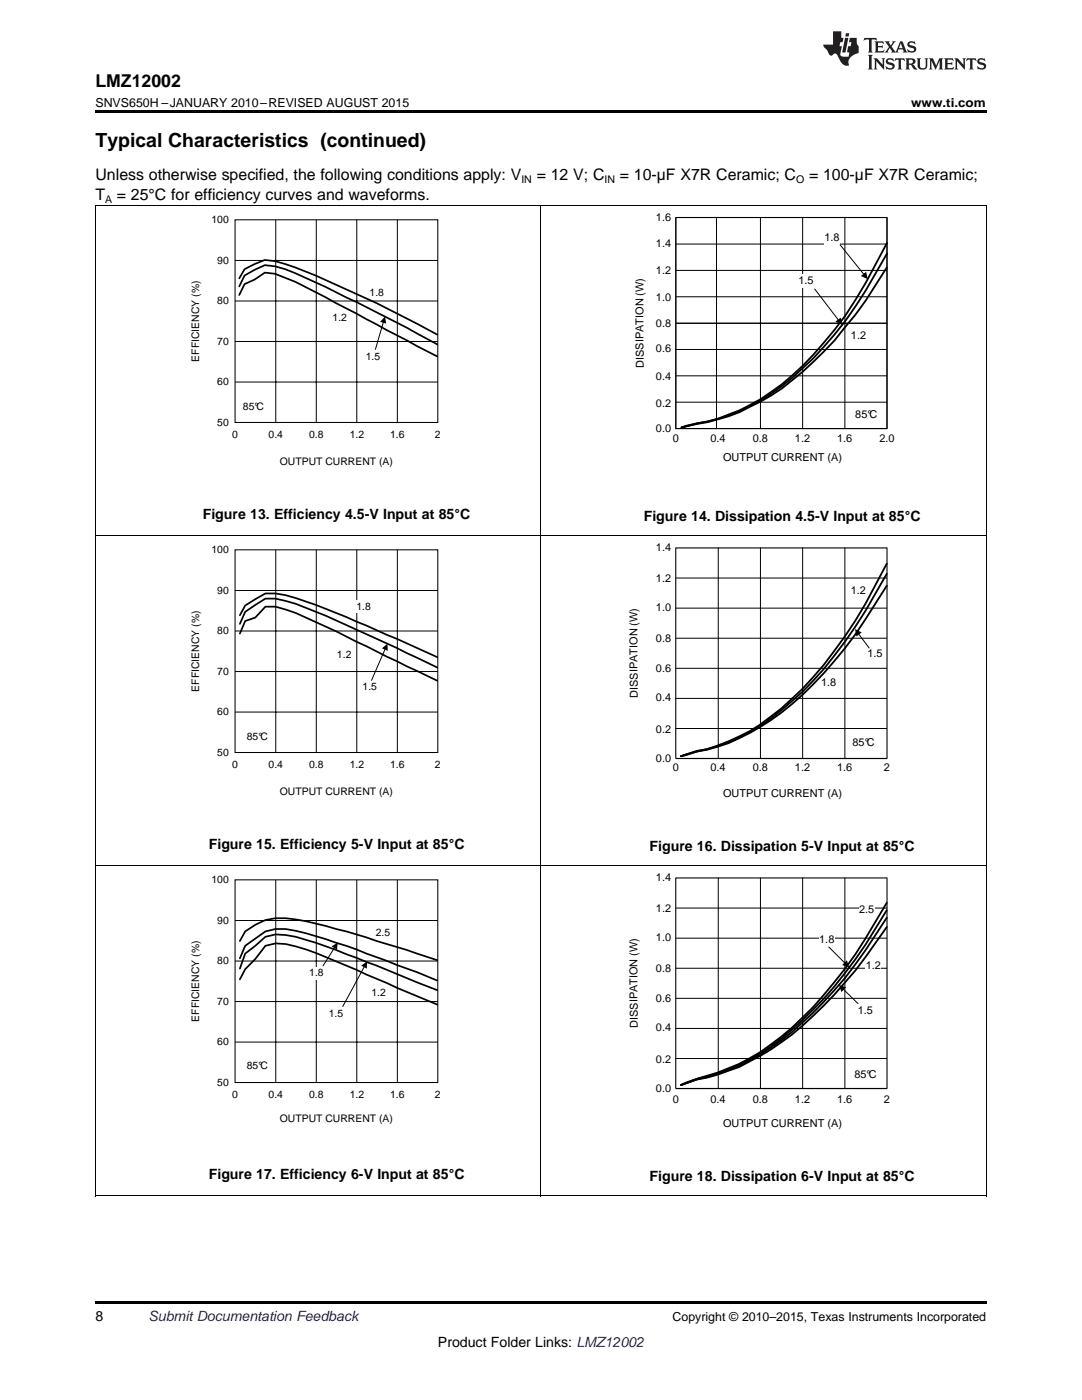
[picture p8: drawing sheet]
<svg xmlns="http://www.w3.org/2000/svg" width="216mm" height="279mm" viewBox="0 0 216 279" stroke-linecap="round" stroke-linejoin="round" font-family="sans-serif">
<path d="M19 238.7h.2zM196.7 238.7h.1zM19 259.7h177.8v.5h-177.8z" fill="#000"/>
<g fill="none" stroke="#000" stroke-width=".2">
<path d="M19.1 172.9v65.8M107.9 172.9v65.8M143.3 175.1v42.2M151.7 175.1v42.2M160.2 175.1v42.2M168.6 175.1v42.2M196.8 172.9v65.8M134.9 199.2h42.1M134.9 193.2h42.1M134.9 187.2h42.1M134.9 181.2h42.1M134.9 217.3h42.1"/>
<path d="M134.9 211.3h42.1M134.9 205.2h42.1M19 238.7h177.8"/>
</g>
<path d="M134.8 175.2v42.1M134.9 175.2h42.1M177 175.1v42.2l-42.1-.1" fill="none" stroke="#000" stroke-width=".22"/>
<g fill="#fff">
<path d="M172.8 191.5h3v2.6h-3z" fill-rule="evenodd"/>
<path d="M163.5 186.3h3v2.6h-3z" fill-rule="evenodd"/>
</g>
<path d="M168.2 197.4l3 2.9" fill="none" stroke="#000" stroke-width=".2"/>
<path d="M167.4 196.6l1.4 .4-.9 1z" fill="#000"/>
<g fill="#fff">
<path d="M170.5 213.3h4.9v2.6h-4.9z" fill-rule="evenodd"/>
<path d="M171.4 180.3h3.1v2.6h-3.1z" fill-rule="evenodd"/>
</g>
<path d="M176.9 185a92.4 92.4 0 0 1-18.9 21.5 56.6 56.6 0 0 1-10.5 6.4 40.7 40.7 0 0 1-8.4 2.5l-3.2 1.1M176.9 183.1a86.6 86.6 0 0 1-21 24.5 40.9 40.9 0 0 1-16.8 7.8l-3.2 1.1M176.9 181.7a86.5 86.5 0 0 1-21 25.5 41.5 41.5 0 0 1-16.8 8.1l-3.2 1.2M176.9 180.2a94.9 94.9 0 0 1-18.9 24.9 43.1 43.1 0 0 1-18.9 10.2l-3.2 1.2" fill="none" stroke="#000" stroke-width=".36"/>
<path d="M171.2 200.4h3v2.6h-3z" fill-rule="evenodd" fill="#fff"/>
<path d="M55 175.6v40.4M63.1 175.6v40.4M71.2 175.6v40.4M79.3 175.6v40.4M46.9 183.7h40.5M46.9 191.8h40.5M46.9 199.9h40.5M165.4 189l3.2 3.2M46.9 208h40.5" fill="none" stroke="#000" stroke-width=".2"/>
<path d="M169 191.7l.5 1.4-1.5-.5z" fill="#000"/>
<path d="M47.9 195.5l1-2.1 2-2 2.1-2.6 2-.5a27 27 0 0 1 10.1 2.7l22.2 9.5M47.9 193.3l1-3 4.1-3.3 2-.5a24.2 24.2 0 0 1 8 1.7l12.2 4.5 12.1 4.9M47.9 191.3l1-2.5 4.1-2.9 2-.5a23.9 23.9 0 0 1 8 1.4l8.1 2.7 12.1 4.5 4.1 1.7M47.9 187.8l1-1.9 2-1.3a11.1 11.1 0 0 1 8.1-1.1 168.3 168.3 0 0 1 18.2 4.9l10.1 3.2" fill="none" stroke="#000" stroke-width=".35"/>
<path d="M46.9 175.6h40.5v40.4h-40.5z" fill="none" stroke="#000" stroke-width=".21"/>
<g fill="#fff">
<path d="M65.6 201.1h2.9v2.5h-2.9z" fill-rule="evenodd"/>
<path d="M74.1 196.9h2.9v2.5h-2.9z" fill-rule="evenodd"/>
<path d="M61.7 193h2.9v2.4h-2.9z" fill-rule="evenodd"/>
</g>
<path d="M66.8 189.1l-2.3 3.7M72.7 192.9l-4.3 8" fill="none" stroke="#000" stroke-width=".2"/>
<path d="M66.2 188.9l1.2-.8-.2 1.4zM72.1 192.7l1.1-.8v1.4z" fill="#000"/>
<g fill="#fff">
<path d="M75 184.9h2.9v2.5h-2.9z" fill-rule="evenodd"/>
<path d="M49.3 211.4h4.6v2.5h-4.6z" fill-rule="evenodd"/>
</g>
<path d="M19.1 107v65.9M107.9 107v65.9M196.8 107v65.9M19 172.8h177.8" fill="none" stroke="#000" stroke-width=".2"/>
<path d="M163.8 135h3.1v2.6h-3.1z" fill-rule="evenodd" fill="#fff"/>
<path d="M176.9 116.9a98 98 0 0 1-12.6 17.5 52.7 52.7 0 0 1-18.9 13.9l-4.3 1.3-2 .4-3.2 .9M176.9 114.5a96.7 96.7 0 0 1-16.8 23.6 51.4 51.4 0 0 1-12.7 9.1 36.4 36.4 0 0 1-8.3 2.8l-3.2 .9M176.9 112.5a96.2 96.2 0 0 1-16.8 25 54 54 0 0 1-10.5 8.4 48.2 48.2 0 0 1-8.5 3.6l-2 .4-3.2 1" fill="none" stroke="#000" stroke-width=".36"/>
<path d="M134.8 109.3v42.1M134.9 109.4h42.1M177 109.3v42.1M134.9 151.4h42.1" fill="none" stroke="#000" stroke-width=".22"/>
<path d="M134.9 115.4h42.1M143.3 109.3v42.1M151.7 109.3v42.1M160.2 109.3v42.1M168.6 109.3v42.1M134.9 139.4h42.1M134.9 133.4h42.1M134.9 127.4h42.1M134.9 121.4h42.1M134.9 151.4h42.1M134.9 145.4h42.1" fill="none" stroke="#000" stroke-width=".2"/>
<g fill="#fff">
<path d="M173.1 129.1h3v2.7h-3z" fill-rule="evenodd"/>
<path d="M169.8 116.6h3v2.6h-3z" fill-rule="evenodd"/>
</g>
<path d="M171.3 126.5l2.1 2.8" fill="none" stroke="#000" stroke-width=".2"/>
<path d="M170.6 125.6l1.3 .6-1 .8z" fill="#000"/>
<path d="M170.1 146.9h4.9v2.6h-4.9z" fill-rule="evenodd" fill="#fff"/>
<path d="M46.9 109.7h40.5v40.5h-40.5z" fill="none" stroke="#000" stroke-width=".21"/>
<path d="M46.9 117.8h40.5M55 109.7v40.5M63.1 109.7v40.5M71.2 109.7v40.5M79.3 109.7v40.5M46.9 125.9h40.5M46.9 134h40.5M46.9 142.1h40.5" fill="none" stroke="#000" stroke-width=".2"/>
<g fill="#fff">
<path d="M72.4 135.9h2.8v2.5h-2.8z" fill-rule="evenodd"/>
<path d="M67.2 129.5h2.9v2.5h-2.9z" fill-rule="evenodd"/>
<path d="M71.1 119.9h2.9v2.5h-2.9z" fill-rule="evenodd"/>
</g>
<path d="M76.9 129.5l-2.8 6.3" fill="none" stroke="#000" stroke-width=".2"/>
<path d="M76.2 129.4l1.1-.9 .1 1.4z" fill="#000"/>
<path d="M47.9 126.5l1-2.6 2-.6 2.1-2.2h2a35.2 35.2 0 0 1 8 3.1l4.1 1.8 10.1 5 10.1 4.9M47.9 124.5l1-2.4 4.1-2.6h2a33.4 33.4 0 0 1 8 2.6l16.2 7.2 8.1 3.9M47.9 122.8l1-2 4.1-2.4a19 19 0 0 1 8 1.6 372.7 372.7 0 0 1 22.2 9.3l4.1 1.9" fill="none" stroke="#000" stroke-width=".35"/>
<path d="M49.3 145.8h4.6v2.5h-4.6z" fill-rule="evenodd" fill="#fff"/>
<g fill="none" stroke="#000" stroke-width=".2">
<path d="M19.1 41.1v65.9M107.9 41.1v65.9M134.9 59.2h42.1M134.9 54h42.1M134.9 48.7h42.1M143 43.5v42.1M151.7 43.4v42.1M160.2 43.4v42.1M168.6 43.4v42.1M177 43.4v42.1h-42.1l-.1-42.1M196.8 41.1v65.9M134.9 75h42.1"/>
<path d="M134.9 69.7h42.1M134.9 64.5h42.1M134.9 64.5h42.2M134.9 80.3h42.1M19 106.9h177.8"/>
</g>
<path d="M134.9 43.4h42.1v42.1h-42.1z" fill="none" stroke="#000" stroke-width=".22"/>
<path d="M177 53.3l-4.2 6.6-2.1 2.9-2.1 2.6a58.1 58.1 0 0 1-16.8 14.7l-2.1 1.1a30.6 30.6 0 0 1-10.5 3.4l-3.2 .7M177 50.6a89.5 89.5 0 0 1-12.7 18.7 51.8 51.8 0 0 1-14.6 11.8 39.5 39.5 0 0 1-10.5 3.4l-3.2 .8M177 48.5a89.9 89.9 0 0 1-12.7 19.9 46.3 46.3 0 0 1-20.9 15.1l-2.2 .6-4.2 .8-1 .4" fill="none" stroke="#000" stroke-width=".36"/>
<g fill="#fff">
<path d="M159.3 54.7h3v2.6h-3z" fill-rule="evenodd"/>
<path d="M169.8 65.7h3v2.7h-3z" fill-rule="evenodd"/>
<path d="M164.5 46.1h3v2.6h-3z" fill-rule="evenodd"/>
</g>
<path d="M162.6 57.7l4.7 6.2M167.6 48.9l4.8 5.9" fill="none" stroke="#000" stroke-width=".2"/>
<path d="M171.8 55.1l1-.9 .3 1.5zM166.7 64.2l1.1-.8 .2 1.4z" fill="#000"/>
<g fill="#fff">
<path d="M170.7 81.4h4.8v2.6h-4.8z" fill-rule="evenodd"/>
<path d="M73.8 57.2h2.8v2.5h-2.8z" fill-rule="evenodd"/>
</g>
<path d="M47.7 58.9l1.1-2.2 2-.9 2-1.4 2.1 .2a107.9 107.9 0 0 1 14.1 6.9l18.3 9.6M47.7 57.2l1.1-2.2 2-1.2 2-.9a20.7 20.7 0 0 1 8.1 2.5l4.1 1.9 4 2a349.1 349.1 0 0 1 18.3 9.4M47.7 55.6l1.1-1.9 2-1 2-.8a26.9 26.9 0 0 1 8.1 2.3l4.1 1.7a232.4 232.4 0 0 1 22.3 10.9" fill="none" stroke="#000" stroke-width=".35"/>
<path d="M46.9 43.9h40.5v40.4h-40.5z" fill="none" stroke="#000" stroke-width=".21"/>
<path d="M46.9 52h40.5M55 43.9v40.4M63.1 43.9v40.4M71.2 43.9v40.4M79.3 43.9v40.4M46.9 76.2h40.5M46.9 60.1h40.5M46.9 68.2h40.5" fill="none" stroke="#000" stroke-width=".2"/>
<g fill="#fff">
<path d="M73 69.9h2.9v2.5h-2.9z" fill-rule="evenodd"/>
<path d="M66.4 62.3h2.9v2.5h-2.9z" fill-rule="evenodd"/>
</g>
<path d="M76.5 64.2l-1.6 5.5" fill="none" stroke="#000" stroke-width=".2"/>
<path d="M76.8 63.2l.3 1.4-1.3-.4z" fill="#000"/>
<path d="M48.5 80h4.6v2.4h-4.6z" fill-rule="evenodd" fill="#fff"/>
<path d="M19 41.1h177.8" fill="none" stroke="#000" stroke-width=".2"/>
<path d="M19 22h177.8v.5h-177.8z" fill="#000"/>
<g fill="#231f20">
<path d="M172.5 7.6l-.1 .5 .4-.2h.6v.1v2.1l-.2 .4h.9l-.2-.4v-2.1l.1-.1h.5l.5 .2-.2-.5zM174.5 8.3l.2 .3v1.5l-.2 .4h1.8l.2-.6a1.04 1.04 0 0 1-1.3 .2v-.7h.6l.3 .2v-.6l-.3 .2h-.6v-.6l.8-.1 .4 .3-.2-.5zM176.5 8.3l.9 1.1-.9 1.1h.8l-.2-.2 .4-.7 .5 .7-.2 .2h1.5l-.2-.2 .2-.4h.9l.1 .4-.2 .2h1l-.3-.3-.7-1.9h-.5l-.9 2-.8-1 .9-1h-.8l.1 .3-.4 .5-.3-.6 .1-.2zM179.7 8.6l.4 1h-.7zM181.3 8.4a.63 .63 0 0 0-.2 .7 .63 .63 0 0 0 .6 .4l.6 .2 .1 .2a.75 .75 0 0 1-.7 .4 .75 .75 0 0 1-.6-.5l.1 .7 .1-.1a1.11 1.11 0 0 0 1.5-.6 1.13 1.13 0 0 0-1.2-.8l-.1-.4a1.04 1.04 0 0 1 1.2 .2l-.2-.5-.2 .1-.4-.2zM173.2 10.9l.2 .4v2.2l-.2 .4h1l-.3-.4v-2.2l.3-.4zM174.3 11.6l.3 .4v1.5l-.3 .4h.8l-.2-.4v-1.3l1.5 1.7v-1.9l.2-.4h-.7l.2 .4v.9l-1.1-1.3zM177 11.8a.62 .62 0 0 0-.2 .7 .62 .62 0 0 0 .6 .4l.6 .1 .1 .3a.76 .76 0 0 1-.7 .3 .76 .76 0 0 1-.7-.4l.2 .7 .1-.1a1.11 1.11 0 0 0 1.5-.6 1.13 1.13 0 0 0-1.2-.8l-.1-.4a1.04 1.04 0 0 1 1.2 .2l-.2-.6-.2 .1-.5-.1zM178.7 11.6l-.2 .6a.61 .61 0 0 1 .8-.3v1.6l-.2 .4h.9l-.2-.4v-1.6a.63 .63 0 0 1 .7 .3l-.1-.6zM180.6 11.6l.3 .4v1.5l-.3 .4h1l-.2-.2-.1-.8 .6 .2a.76 .76 0 0 0 1.2 .7l-1-1a.58 .58 0 0 0 .6-.5 .58 .58 0 0 0-.5-.6zM181.4 11.9h.1a.45 .45 0 0 1 .5 .1 .45 .45 0 0 1 .1 .5l-.8 .2zM182.9 11.6l.2 .2a2.17 2.17 0 0 0 .3 1.9 .99 .99 0 0 0 1.6-.6v-1.1l.2-.4h-.7l.2 .2a1.92 1.92 0 0 1-.2 1.8 .6 .6 0 0 1-.9-.5v-1.1l.2-.4zM185.4 11.6l.2 .4v1.5l-.2 .4h.7l-.2-.4v-1.4l.8 1.8 .8-1.8v1.4l-.2 .4h.9l-.2-.4v-1.5l.2-.4h-.8l-.6 1.5-.6-1.5zM188.4 11.6l.2 .4v1.5l-.2 .4h1.8l.1-.6a1.04 1.04 0 0 1-1.2 .1v-.6h.5l.4 .2v-.6l-.4 .2h-.5v-.7h.8l.3 .3-.1-.6zM190.5 11.6l.2 .4v1.5l-.2 .4h.7l-.2-.4v-1.3l1.5 1.7v-1.9l.2-.4h-.7l.2 .4v.9l-1.1-1.3zM192.9 11.6l-.1 .6a.61 .61 0 0 1 .7-.3l.1 1.6-.3 .4h1l-.3-.4 .1-1.6a.63 .63 0 0 1 .7 .3l-.1-.6zM195.2 11.8a.62 .62 0 0 0-.2 .7 .62 .62 0 0 0 .6 .4l.6 .1 .1 .3a.76 .76 0 0 1-.7 .3 .76 .76 0 0 1-.6-.4l.1 .7 .1-.1a1.11 1.11 0 0 0 1.6-.6 1.13 1.13 0 0 0-1.3-.8l-.1-.4a1.04 1.04 0 0 1 1.2 .2l-.1-.6-.2 .1-.5-.1z"/>
<path d="M166.2 6.3v2.6h-1.9v.4l.8 .9a.91 .91 0 0 0 1 .8 .56 .56 0 0 1 .5-.3 .56 .56 0 0 1 .5 .3l.4 .8a1.53 1.53 0 0 0 1.9 1.2 1.54 1.54 0 0 1 1-2.1l.9-.3v-1.4a1.52 1.52 0 0 1-.4-1.6h-1.3l-.2 .8h.5l-.2 .8h-.5l-.1 1v.2l.4 .1-.2 .8a1.93 1.93 0 0 1-1.6-.3l.3-1.8h-.5l.2-.8h.4l.2-.8h-.4v-1.3zM168.6 7.6l-.6 2.9h.7l.6-2.9zM168.8 6.6l-.1 .7h.6l.2-.7z"/>
</g>
<text font-size="3.9" x="19" y="29.3">Typical Characteristics (continued)</text>
<text font-size="3.5" x="19" y="17.3">LMZ12002</text>
<g font-size="3.2">
<text x="19" y="36">Unless otherwise specified, the following conditions apply: V</text>
<text x="107.1" y="36">= 12 V; C</text>
<text x="123.7" y="36">= 10-µF X7R Ceramic; C</text>
<text x="161.4" y="36">= 100-µF X7R Ceramic;</text>
<text x="19" y="39.9">T</text>
<text x="23.3" y="39.9">= 25°C for efficiency curves and waveforms.</text>
</g>
<g font-size="2.8">
<text x="40.5" y="103.5">Figure 13. Efficiency 4.5-V Input at 85°C</text>
<text x="128.4" y="104">Figure 14. Dissipation 4.5-V Input at 85°C</text>
<text x="41.7" y="169.4">Figure 15. Efficiency 5-V Input at 85°C</text>
<text x="129.6" y="169.8">Figure 16. Dissipation 5-V Input at 85°C</text>
<text x="41.7" y="235.2">Figure 17. Efficiency 6-V Input at 85°C</text>
<text x="129.6" y="235.7">Figure 18. Dissipation 6-V Input at 85°C</text>
<text x="19" y="263.6">8</text>
<text x="87.4" y="268.9">Product Folder Links: LMZ12002</text>
</g>
<text font-size="2.8" fill="#0000c8" x="29.6" y="263.6">Submit Documentation Feedback</text>
<g font-size="2.5">
<text x="19" y="21.4">SNVS650H –JANUARY 2010–REVISED AUGUST 2015</text>
<text x="181.8" y="21.4">www.ti.com</text>
<text x="134.2" y="263.6">Copyright © 2010–2015, Texas Instruments Incorporated</text>
</g>
<g font-size="2.2">
<text x="130.9" y="44.1">1.6</text>
<text x="130.9" y="49.3">1.4</text>
<text x="164.5" y="48.1">1.8</text>
<text x="130.9" y="54.7">1.2</text>
<text x="159.3" y="56.7">1.5</text>
<text x="130.9" y="65.2">0.8</text>
<text x="130.9" y="60.1">1.0</text>
<text x="130.9" y="70.3">0.6</text>
<text x="169.8" y="67.7">1.2</text>
<text x="128.4" y="73.4" transform="rotate(-90 128.4 73.4)">DISSIPATION (W)</text>
<text x="130.9" y="75.8">0.4</text>
<text x="130.9" y="81.2">0.2</text>
<text x="170.7" y="83.4">85°C</text>
<text x="130.9" y="86.2">0.0</text>
<text x="134.2" y="88.1">0</text>
<text x="141.8" y="88.1">0.4</text>
<text x="150.2" y="88.1">0.8</text>
<text x="158.6" y="88.1">1.2</text>
<text x="167" y="88.1">1.6</text>
<text x="175.5" y="88.1">2.0</text>
<text x="144.3" y="92">OUTPUT CURRENT (A)</text>
<text x="130.9" y="110">1.4</text>
<text x="130.9" y="116.1">1.2</text>
<text x="169.8" y="118.5">1.2</text>
<text x="130.9" y="121.9">1.0</text>
<text x="130.9" y="128.2">0.8</text>
<text x="173.1" y="131.1">1.5</text>
<text x="130.9" y="134.1">0.6</text>
<text x="163.8" y="136.9">1.8</text>
<text x="127.2" y="139.3" transform="rotate(-90 127.2 139.3)">DISSIPATION (W)</text>
<text x="130.9" y="140">0.4</text>
<text x="130.9" y="146.2">0.2</text>
<text x="170.1" y="148.8">85°C</text>
<text x="130.9" y="152.1">0.0</text>
<text x="134.2" y="153.8">0</text>
<text x="141.8" y="153.8">0.4</text>
<text x="150.2" y="153.8">0.8</text>
<text x="158.6" y="153.8">1.2</text>
<text x="167" y="153.8">1.6</text>
<text x="176.4" y="153.8">2</text>
<text x="144.3" y="159.1">OUTPUT CURRENT (A)</text>
<text x="130.9" y="175.8">1.4</text>
<text x="130.9" y="181.9">1.2</text>
<text x="171.4" y="182.3">2.5</text>
<text x="130.9" y="187.8">1.0</text>
<text x="163.5" y="188.3">1.8</text>
<text x="130.9" y="194">0.8</text>
<text x="172.8" y="193.4">1.2</text>
<text x="130.9" y="200">0.6</text>
<text x="171.2" y="202.4">1.5</text>
<text x="127.2" y="205.1" transform="rotate(-90 127.2 205.1)">DISSIPATION (W)</text>
<text x="130.9" y="205.8">0.4</text>
<text x="130.9" y="212.1">0.2</text>
<text x="170.5" y="215.2">85°C</text>
<text x="130.9" y="218">0.0</text>
<text x="134.2" y="220.2">0</text>
<text x="141.8" y="220.2">0.4</text>
<text x="150.2" y="220.2">0.8</text>
<text x="158.6" y="220.2">1.2</text>
<text x="167" y="220.2">1.6</text>
<text x="176.4" y="220.2">2</text>
<text x="144.3" y="225">OUTPUT CURRENT (A)</text>
</g>
<g font-size="2.1">
<text x="21" y="40.5">A</text>
<text x="104" y="36.6">IN</text>
<text x="120.6" y="36.6">IN</text>
<text x="158.9" y="36.6">O</text>
<text x="42.2" y="44.5">100</text>
<text x="43.4" y="52.6">90</text>
<text x="73.8" y="59.1">1.8</text>
<text x="43.4" y="60.7">80</text>
<text x="66.4" y="64.2">1.2</text>
<text x="43.4" y="68.8">70</text>
<text x="73" y="71.7">1.5</text>
<text x="39.7" y="72.2" transform="rotate(-90 39.7 72.2)">EFFICIENCY (%)</text>
<text x="43.4" y="76.9">60</text>
<text x="48.5" y="81.8">85°C</text>
<text x="43.4" y="84.9">50</text>
<text x="46.3" y="87.4">0</text>
<text x="53.6" y="87.4">0.4</text>
<text x="61.7" y="87.4">0.8</text>
<text x="69.8" y="87.4">1.2</text>
<text x="77.8" y="87.4">1.6</text>
<text x="86.8" y="87.4">2</text>
<text x="55.8" y="92.7">OUTPUT CURRENT (A)</text>
<text x="42.2" y="110.4">100</text>
<text x="43.4" y="118.5">90</text>
<text x="71.1" y="121.8">1.8</text>
<text x="43.4" y="126.6">80</text>
<text x="67.2" y="131.4">1.2</text>
<text x="43.4" y="134.7">70</text>
<text x="72.4" y="137.8">1.5</text>
<text x="39.7" y="138" transform="rotate(-90 39.7 138)">EFFICIENCY (%)</text>
<text x="43.4" y="142.7">60</text>
<text x="49.3" y="147.7">85°C</text>
<text x="43.4" y="150.8">50</text>
<text x="46.3" y="153.3">0</text>
<text x="53.6" y="153.3">0.4</text>
<text x="61.7" y="153.3">0.8</text>
<text x="69.8" y="153.3">1.2</text>
<text x="77.8" y="153.3">1.6</text>
<text x="86.8" y="153.3">2</text>
<text x="55.8" y="158.6">OUTPUT CURRENT (A)</text>
<text x="42.2" y="176.2">100</text>
<text x="43.4" y="184.4">90</text>
<text x="75" y="186.7">2.5</text>
<text x="43.4" y="192.5">80</text>
<text x="61.7" y="194.8">1.8</text>
<text x="39.7" y="203.9" transform="rotate(-90 39.7 203.9)">EFFICIENCY (%)</text>
<text x="43.4" y="200.6">70</text>
<text x="65.6" y="202.9">1.5</text>
<text x="74.1" y="198.8">1.2</text>
<text x="43.4" y="208.6">60</text>
<text x="49.3" y="213.3">85°C</text>
<text x="43.4" y="216.7">50</text>
<text x="46.3" y="219.2">0</text>
<text x="53.6" y="219.2">0.4</text>
<text x="61.7" y="219.2">0.8</text>
<text x="69.8" y="219.2">1.2</text>
<text x="77.8" y="219.2">1.6</text>
<text x="86.8" y="219.2">2</text>
<text x="55.8" y="223.8">OUTPUT CURRENT (A)</text>
</g>
</svg>
